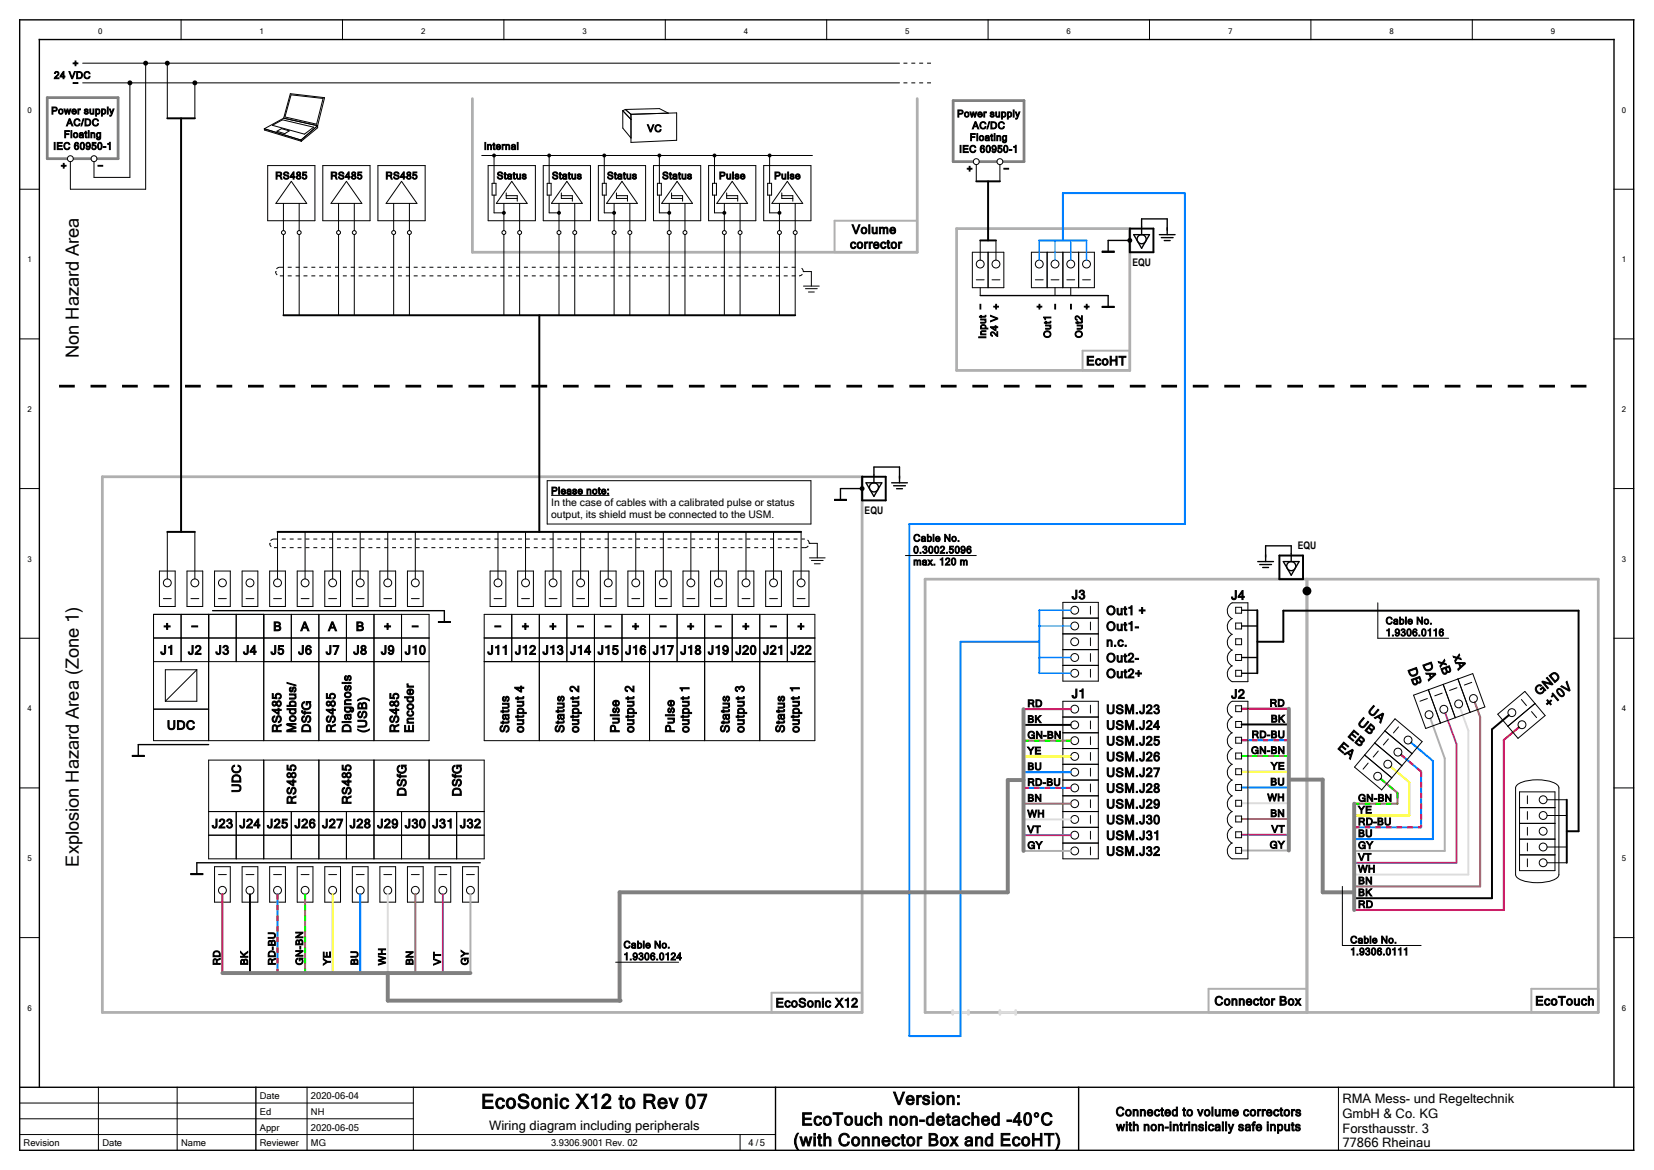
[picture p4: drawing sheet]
<svg xmlns="http://www.w3.org/2000/svg" width="420mm" height="297mm" viewBox="0 0 420 297" stroke-linecap="round" stroke-linejoin="round" font-family="sans-serif">
<g fill="none" stroke="#000" stroke-width=".25">
<path d="M21 16h207.5M37 16v32h-19.1v-7M42.5 16v14M46 5v5M87 5v5M128 5v5M169 5v5M210 5v5M251 5v5M292 5v5M333 5v5M374 5v5"/>
<path d="M21 21h207.5M33 21v24h-9.1v-4M49.5 21v9M67.1 32.7l9.4 2.9M67.1 32.7l.1 .3 9.3 2.9M69.2 31.8l2.6-1.4 7.9 1.9-2.4 1.8zM70.3 33.3l1.2-.6 2 .5-1.2 .7zM72.1 30l-5 2.7M72.1 30l1.7-6.2 8.6 1-1.7 7.1M72.1 30l8.6 1.9M73.9 24.1l8.2 .9-1.7 6.5-8-1.8zM76.5 35.6v.3"/>
<path d="M80.7 31.9l-4.2 3.7M80.7 31.9v.5l-4.2 3.5M122.4 39.5h84M125.5 39.5v7M139.5 39.5v7M153.5 39.5v7M158.2 28.1v4.4l2.1 2.6v-4.8M158.2 28.1l2.1 2.2M158.9 27.8l-.7 .3M158.9 27.8l1.4 1.2M158.9 27.8l8.6-.2 2.3 1.1M160.3 29l11.6-.3v6.9l-11.6 .6z"/>
<path d="M160.3 29v1.3M167.5 39.5v7M181.5 39.5v7M195.5 39.5v7M5 48h5M68 42h12v14h-12zM72 51.6v6.9M72 59.5v20.5M74 46l3.9 5.6h-7.8zM76 51.6v6.9M76 59.5v20.5M82 42h12v14h-12z"/>
<path d="M86 51.6v6.9M86 59.5v20.5M88 46l3.9 5.6h-7.8zM90 51.6v6.9M90 59.5v20.5M96 42h12v14h-12zM100 51.6v6.9M100 59.5v20.5M102 46l3.9 5.6h-7.8zM104 51.6v6.9M104 59.5v20.5M124 42h12v14h-12z"/>
<path d="M125 46.5h1v3h-1zM125.5 49.5v4.5h2.5M128 51.6v6.9M128 59.5v20.5M128.6 49v1.4h2.8M128.6 49.7h2.8v1.4M130 46l3.9 5.6h-7.8zM132 51.6v6.9M132 59.5v20.5M138 42h12v14h-12zM139 46.5h1v3h-1zM139.5 49.5v4.5h2.5"/>
<path d="M142 51.6v6.9M142 59.5v20.5M142.6 49v1.4h2.8M142.6 49.7h2.8v1.4M144 46l3.9 5.6h-7.8zM146 51.6v6.9M146 59.5v20.5M152 42h12v14h-12zM153 46.5h1v3h-1zM153.5 49.5v4.5h2.5M156 51.6v6.9M156 59.5v20.5"/>
<path d="M156.6 49v1.4h2.8M156.6 49.7h2.8v1.4M158 46l3.9 5.6h-7.8zM160 51.6v6.9M160 59.5v20.5M166 42h12v14h-12zM167 46.5h1v3h-1zM167.5 49.5v4.5h2.5M170 51.6v6.9M170 59.5v20.5M170.6 49v1.4h2.8M170.6 49.7h2.8v1.4"/>
<path d="M172 46l3.9 5.6h-7.8zM174 51.6v6.9M174 59.5v20.5M180 42h12v14h-12zM181 46.5h1v3h-1zM181.5 49.5v4.5h2.5M184 51.6v6.9M184 59.5v20.5M184.6 49v1.4h2.8M184.6 49.7h2.8v1.4M186 46l3.9 5.6h-7.8zM188 51.6v6.9"/>
<path d="M188 59.5v20.5M194 42h12v14h-12zM195 46.5h1v3h-1zM195.5 49.5v4.5h2.5M198 51.6v6.9M198 59.5v20.5M198.6 49v1.4h2.8M198.6 49.7h2.8v1.4M200 46l3.9 5.6h-7.8zM202 51.6v6.9M202 59.5v20.5M248 41.8v4.2"/>
<path d="M254 41.8v4.2M410 48h5M204.1 68.9h2v3.7M204.1 72.6h4M204.6 73.3h3M205.4 74.1h1.5M247 64h8v9h-8zM248 71h2M249 61v5M249 73v2M251 64v9M252 71h2"/>
<path d="M253 61v5M262 64h16v9h-16zM263 71h2M266 64v9M267 71h2M268 73v2M270 64v9M271 71h2M272 73v2M274 64v9M275 71h2M280 63.8h3v.2h-3z"/>
<path d="M280 77.8h3v.2h-3zM5 86h5M410 86h5M5 124h5M42.5 135v12M49.5 135v12M70.5 135v12M77.5 135v12M84.5 135v12M91.5 135v12M98.5 135v12M105.5 135v12"/>
<path d="M126.5 135v12M133.5 135v12M139 122h67v11h-67zM140 125.8h14.8M140.5 135v12M147.5 135v12M154.5 135v12M161.5 135v12M168.5 135v12M175.5 135v12M182.5 135v12M189.5 135v12"/>
<path d="M196.5 135v12M203.5 135v12M205.6 137.9h2v3.7M212 126.8h3v.2h-3zM410 124h5M39 156h70v32h-70zM40.5 145h4v9h-4zM41.5 152h2M46 156v12M47.5 145h4v9h-4zM48.5 152h2M53 156v32"/>
<path d="M54.5 145h4v9h-4zM55.5 152h2M60 156v12M61.5 145h4v9h-4zM62.5 152h2M67 156v32M68.5 145h4v9h-4zM69.5 152h2M74 156v12M75.5 145h4v9h-4zM76.5 152h2M81 156v32"/>
<path d="M82.5 145h4v9h-4zM83.5 152h2M88 156v12M89.5 145h4v9h-4zM90.5 152h2M95 156v32M96.5 145h4v9h-4zM97.5 152h2M102 156v12M103.5 145h4v9h-4zM104.5 152h2M111.4 157.8h3v.2h-3z"/>
<path d="M123 156h84v32h-84zM124.5 145h4v9h-4zM125.5 152h2M130 156v12M131.5 145h4v9h-4zM132.5 152h2M137 156v32M138.5 145h4v9h-4zM139.5 152h2M144 156v12M145.5 145h4v9h-4zM146.5 152h2"/>
<path d="M151 156v32M152.5 145h4v9h-4zM153.5 152h2M158 156v12M159.5 145h4v9h-4zM160.5 152h2M165 156v32M166.5 145h4v9h-4zM167.5 152h2M172 156v12M173.5 145h4v9h-4zM174.5 152h2"/>
<path d="M179 156v32M180.5 145h4v9h-4zM181.5 152h2M186 156v12M187.5 145h4v9h-4zM188.5 152h2M193 156v32M194.5 145h4v9h-4zM195.5 152h2M200 156v12M201.5 145h4v9h-4zM202.5 152h2"/>
<path d="M205.6 141.6h4M206.1 142.3h3M206.9 143.1h1.5M230 141h18M270 152.9h9v20h-9zM270 156.9h9M277 153.9v2M277 157.9v2M312.5 153.4l.5-.4h4v20.1h-4a2.23 2.23 0 0 1-1.2-2 2.23 2.23 0 0 1 1.2-2 2.23 2.23 0 0 1-1.2-2 2.23 2.23 0 0 1 1.2-2 2.23 2.23 0 0 1-1.2-2 2.23 2.23 0 0 1 1.2-2 2.23 2.23 0 0 1-1.2-2 2.23 2.23 0 0 1 1.2-2 2.25 2.25 0 0 1-.5-3.7zM313.9 154.2h1.5v1.5h-1.5zM313.9 158.2h1.5v1.5h-1.5zM350 153v9h18"/>
<path d="M5 162h5M39 162h70M39 168h70M50 170l-8 8M50 170v8h-8M50 170h-8v8M123 162h84M123 168h84M270 178h9v40h-9zM270 164.9h9M270 160.9h9M270 168.9h9"/>
<path d="M277 161.9v2M277 165.9v2M277 169.9v2M277 179v2M313.9 162.2h1.5v1.5h-1.5zM313.9 166.2h1.5v1.5h-1.5zM313.9 170.2h1.5v1.5h-1.5zM313.9 179.2h1.5v1.5h-1.5zM359.1 176.5l15-5.5 3.1 8.5-15 5.4zM362.6 177.3l-1.9 .7M362.8 175.1l3.1 8.5M366.3 176l-1.8 .7"/>
<path d="M366.6 173.8l3.1 8.4M370.1 174.6l-1.9 .7M370.4 172.4l3 8.4M373.9 173.2l-1.9 .7M386.5 177.6l1.3 1.5M389.9 178.6l-6.9 5.8M410 162h5M33.6 191.8h3v.2h-3zM39 180h14M53 193h70v25h-70zM67 193v25M81 193v25"/>
<path d="M95 193v25M109 193v25M270 182h9M270 190h9M270 186h9M270 194h9M270 198h9M277 183v2M277 187v2M277 191v2M277 195v2M277 199v2"/>
<path d="M313 182.1a2.25 2.25 0 0 1-1.2-2 2.25 2.25 0 0 1 1.2-2.1h4v40h-4a2.25 2.25 0 0 1-1.2-2 2.25 2.25 0 0 1 1.2-2M313 182a2.25 2.25 0 0 0-1.2 2.1 2.25 2.25 0 0 0 1.2 2M313 186a2.25 2.25 0 0 0-1.2 2.1 2.25 2.25 0 0 0 1.2 2M313 190a2.25 2.25 0 0 0-1.2 2.1 2.25 2.25 0 0 0 1.2 2M313 194a2.25 2.25 0 0 0-1.2 2.1 2.25 2.25 0 0 0 1.2 2M313 198a2.25 2.25 0 0 0-1.2 2.1 2.25 2.25 0 0 0 1.2 2M313.9 183.2h1.5v1.5h-1.5zM313.9 187.2h1.5v1.5h-1.5zM313.9 191.2h1.5v1.5h-1.5zM313.9 195.2h1.5v1.5h-1.5zM313.9 199.2h1.5v1.5h-1.5zM346.7 191.7l6.9 5.8"/>
<path d="M347.5 193.7l-1.2 1.6M349.2 188.6l6.9 5.8M350.1 190.7l-1.3 1.5M351.8 185.6l6.9 5.7M352.7 187.6l-1.3 1.5M354.4 182.5l6.9 5.8-10.3 12.2-6.9-5.7zM355.3 184.5l-1.3 1.6M380.5 181.3l6.9-5.8 5.1 6.2-6.9 5.8zM385.4 199.2a10.8 10.8 0 0 1 10.2 0l.4 .8v22a2.01 2.01 0 0 1-1.6 1.5 11.3 11.3 0 0 1-9-.7l-.4-.8v-22zM389 180.7l1.3 1.5M5 200h5M53 212h70"/>
<path d="M53 206h70M60 206v12M74 206v12M88 206v12M102 206v12M116 206v12M270 206h9M270 202h9M270 210h9M270 214h9M277 203v2M277 207v2"/>
<path d="M277 211v2M277 215v2M313 202a2.25 2.25 0 0 0-1.2 2.1 2.25 2.25 0 0 0 1.2 2M313 206a2.25 2.25 0 0 0-1.2 2.1 2.25 2.25 0 0 0 1.2 2M313 210a2.25 2.25 0 0 0-1.2 2.1 2.25 2.25 0 0 0 1.2 2M313.9 203.2h1.5v1.5h-1.5zM313.9 207.2h1.5v1.5h-1.5zM313.9 211.2h1.5v1.5h-1.5zM313.9 215.2h1.5v1.5h-1.5zM386 205h9M386 201h9v20h-9zM386 213h9"/>
<path d="M386 209h9M386 217h9M388 202v2M388 206v2M388 210v2M388 214v2M388 218v2M393 215h5M393 203h5M393 207h5M393 219h5M410 200h5"/>
<path d="M5 238h5M48.5 221.8h3v.2h-3zM54.5 220h4v9h-4zM55.5 222h2M61.5 220h4v9h-4zM62.5 222h2M68.5 220h4v9h-4zM69.5 222h2M75.5 220h4v9h-4zM76.5 222h2M82.5 220h4v9h-4zM83.5 222h2"/>
<path d="M89.5 220h4v9h-4zM90.5 222h2M96.5 220h4v9h-4zM97.5 222h2M103.5 220h4v9h-4zM104.5 222h2M110.5 220h4v9h-4zM111.5 222h2M117.5 220h4v9h-4zM118.5 222h2M341 225v15h20M410 238h5"/>
<path d="M25 276v16M45 276v16M78 276v16M105 276v16M340 276v16M5 280h100M5 288h192M5 284h100M188 288v4"/>
<circle cx="17.9" cy="40.3" r=".75"/>
<circle cx="23.9" cy="40.3" r=".75"/>
<circle cx="72" cy="59" r=".5"/>
<circle cx="76" cy="59" r=".5"/>
<circle cx="86" cy="59" r=".5"/>
<circle cx="90" cy="59" r=".5"/>
<circle cx="100" cy="59" r=".5"/>
<circle cx="104" cy="59" r=".5"/>
<circle cx="128" cy="59" r=".5"/>
<circle cx="132" cy="59" r=".5"/>
<circle cx="142" cy="59" r=".5"/>
<circle cx="146" cy="59" r=".5"/>
<circle cx="156" cy="59" r=".5"/>
<circle cx="160" cy="59" r=".5"/>
<circle cx="170" cy="59" r=".5"/>
<circle cx="174" cy="59" r=".5"/>
<circle cx="184" cy="59" r=".5"/>
<circle cx="188" cy="59" r=".5"/>
<circle cx="198" cy="59" r=".5"/>
<circle cx="202" cy="59" r=".5"/>
<circle cx="248" cy="41" r=".75"/>
<circle cx="254" cy="41" r=".75"/>
<circle cx="249" cy="67" r="1"/>
<circle cx="253" cy="67" r="1"/>
<circle cx="264" cy="67" r="1"/>
<circle cx="268" cy="67" r="1"/>
<circle cx="272" cy="67" r="1"/>
<circle cx="276" cy="67" r="1"/>
<circle cx="42.5" cy="148" r="1"/>
<circle cx="49.5" cy="148" r="1"/>
<circle cx="56.5" cy="148" r="1"/>
<circle cx="63.5" cy="148" r="1"/>
<circle cx="70.5" cy="148" r="1"/>
<circle cx="77.5" cy="148" r="1"/>
<circle cx="84.5" cy="148" r="1"/>
<circle cx="91.5" cy="148" r="1"/>
<circle cx="98.5" cy="148" r="1"/>
<circle cx="105.5" cy="148" r="1"/>
<circle cx="126.5" cy="148" r="1"/>
<circle cx="133.5" cy="148" r="1"/>
<circle cx="140.5" cy="148" r="1"/>
<circle cx="147.5" cy="148" r="1"/>
<circle cx="154.5" cy="148" r="1"/>
<circle cx="161.5" cy="148" r="1"/>
<circle cx="168.5" cy="148" r="1"/>
<circle cx="175.5" cy="148" r="1"/>
<circle cx="182.5" cy="148" r="1"/>
<circle cx="189.5" cy="148" r="1"/>
<circle cx="196.5" cy="148" r="1"/>
<circle cx="203.5" cy="148" r="1"/>
<circle cx="273" cy="158.9" r="1"/>
<circle cx="273" cy="154.9" r="1"/>
<circle cx="273" cy="166.9" r="1"/>
<circle cx="273" cy="170.9" r="1"/>
<circle cx="273" cy="162.9" r="1"/>
<circle cx="370.5" cy="178.7" r="1"/>
<circle cx="374.3" cy="177.3" r="1"/>
<circle cx="273" cy="184" r="1"/>
<circle cx="273" cy="196" r="1"/>
<circle cx="273" cy="188" r="1"/>
<circle cx="273" cy="180" r="1"/>
<circle cx="273" cy="192" r="1"/>
<circle cx="350" cy="197.1" r="1"/>
<circle cx="352.5" cy="194" r="1"/>
<circle cx="355.1" cy="190.9" r="1"/>
<circle cx="357.7" cy="187.9" r="1"/>
<circle cx="363" cy="181.4" r="1"/>
<circle cx="366.8" cy="180.1" r="1"/>
<circle cx="384.1" cy="180.9" r="1"/>
<circle cx="386.6" cy="184" r="1"/>
<circle cx="273" cy="212" r="1"/>
<circle cx="273" cy="204" r="1"/>
<circle cx="273" cy="216" r="1"/>
<circle cx="273" cy="208" r="1"/>
<circle cx="273" cy="200" r="1"/>
<circle cx="392" cy="215" r="1"/>
<circle cx="392" cy="207" r="1"/>
<circle cx="392" cy="219" r="1"/>
<circle cx="392" cy="211" r="1"/>
<circle cx="392" cy="203" r="1"/>
<circle cx="56.5" cy="226" r="1"/>
<circle cx="63.5" cy="226" r="1"/>
<circle cx="70.5" cy="226" r="1"/>
<circle cx="77.5" cy="226" r="1"/>
<circle cx="84.5" cy="226" r="1"/>
<circle cx="91.5" cy="226" r="1"/>
<circle cx="98.5" cy="226" r="1"/>
<circle cx="105.5" cy="226" r="1"/>
<circle cx="112.5" cy="226" r="1"/>
<circle cx="119.5" cy="226" r="1"/>
</g>
<g fill="none" stroke="#000" stroke-width=".35">
<path d="M5 5h410v287h-410zM288 59.6h4l-2 3.4zM290 59.6v-4h6.5v4M294.5 59.6h4M249 75h32.5v2.8M287 61h-5.5v2.8M295 60.3h3M295.7 61.1h1.5M219 124h-5.5v2.8M220 122.6h4l-2 3.4zM222 122.6v-4h6.5v4M226.5 122.6h4"/>
<path d="M227 123.3h3M227.8 124.1h1.5M54 155h58.9v2.8M315.4 154.9h4M315.4 158.9h4M319.5 142.6h4M320 143.3h3M320.8 144.1h1.5M321.5 142.6v-4h6.5v4M326 142.6h4l-2 3.4zM315.4 166.9h4M315.4 170.9h4"/>
<path d="M53 189h-17.9v2.8M122 219h-72v2.8M5 276h410M10 276v-266h400v266M65 276v16M197 276v16M274 276v16"/>
<circle cx="290" cy="60.7" r="1.15"/>
<circle cx="222" cy="123.7" r="1.15"/>
<circle cx="328" cy="143.7" r="1.15"/>
</g>
<path d="M120 25v39h113v-39M243 58h44v36h-44zM26 121h193v136h-193zM235 147h171v110h-171zM332 147v110" fill="none" stroke="#afafaf" stroke-width=".7"/>
<path d="M212 56h21v8h-21zM275 89h12v5h-12zM363.4 182.4l3.6 10.1v23.5h-23M260 216h12M315.4 215.9h12M119.5 227v20M196 252h23v5h-23zM307 251h25v6h-25zM389 251h17v6h-17z" fill="none" stroke="#afafaf" stroke-width=".5"/>
<path d="M374.6 178.3l1.4 3.7v43h-32M260 188h12M315.4 191.9h12M350.8 197.8l4.2 3.5v2.7h-11M260 204h12M315.4 207.9h12M77.5 227v20M105.5 227v20" fill="none" stroke="#a55252" stroke-width=".5"/>
<path d="M370.9 179.6l2.1 5.9v36.5h-29M260 208h12M315.4 203.9h12M98.5 227v20" fill="none" stroke="#dcdcdc" stroke-width=".5"/>
<path d="M367.1 181l2.9 7.9v30.1h-26M260 212h12M315.4 211.9h12M112.5 227v20" fill="none" stroke="#bf00ff" stroke-width=".5"/>
<path d="M264 61h12M270 61v-12h31v84h-70v130h13v-100.1h20M264 154.9v16M260 196h12M315.4 199.9h12M315.4 187.9h12M355.9 191.6l5.1 4.3v14.1h-17M358.4 188.5l5.6 4.7v19.8h-20M260 200h12M70.5 227v20M91.5 227v20" fill="none" stroke="#007fff" stroke-width=".5"/>
<g fill="none" stroke="#000" stroke-width=".5">
<path d="M42.5 30h7M46 30v105M248 46h6M251 46v15M287 58h6v6h-6zM249 61h4M72 80h130M137 80v55M42.5 135h7M70.5 135h133M219 121h6v6h-6zM319.4 154.9v16"/>
<path d="M325 141h6v6h-6zM319.4 162.9h6.6v-7.9h75v56h-3M260 184h12M315.4 183.9h12M383.3 181.6l-4.3 3.6v42.8h-35M398 203v16M63.5 227v20"/>
</g>
<path d="M315.4 179.9h12M260 180h12M385.9 184.6l-3.9 3.3v43.1h-38M56.5 227v20" fill="none" stroke="#f00" stroke-width=".5"/>
<path d="M260 192h12M315.4 195.9h12M353.3 194.7l4.7 3.9v8.4h-14M84.5 227v20" fill="none" stroke="#ff0" stroke-width=".5"/>
<path d="M260 188h12M315.4 191.9h12M350.8 197.8l4.2 3.5M344 204h11M355 201.3v2.7M77.5 227v20" fill="none" stroke="#0f0" stroke-width=".5" stroke-dasharray="1.4 1.4" stroke-linecap="butt"/>
<path d="M315.4 187.9h12M355.9 191.6l5.1 4.3M361 195.9v14.1M260 200h12M344 210h17M70.5 227v20" fill="none" stroke="#f00" stroke-width=".5" stroke-dasharray="1.4 1.4" stroke-linecap="butt"/>
<path d="M327.4 179.9v36M260 198h-4v28.5M260 180v36M327.4 197.9h8.6v28.6h8M344 204v27M98.5 247v7h58.9" fill="none" stroke="#808080" stroke-width="1"/>
<path d="M15 98h390" fill="none" stroke="#000" stroke-width=".7" stroke-dasharray="4 4" stroke-linecap="butt"/>
<path d="M280 77.8h3v.2h-3zM280 63.8h3v.2h-3zM212 126.8h3v.2h-3zM111.4 157.8h3v.2h-3zM33.6 191.8h3v.2h-3zM48.5 221.8h3v.2h-3z" fill="#000" stroke="#000" stroke-width=".25"/>
<g fill="#000">
<circle cx="37" cy="16" r=".63"/>
<circle cx="42.5" cy="16" r=".63"/>
<circle cx="33" cy="21" r=".63"/>
<circle cx="49.5" cy="21" r=".63"/>
<circle cx="125.5" cy="39.5" r=".5"/>
<circle cx="139.5" cy="39.5" r=".5"/>
<circle cx="153.5" cy="39.5" r=".5"/>
<circle cx="167.5" cy="39.5" r=".5"/>
<circle cx="181.5" cy="39.5" r=".5"/>
<circle cx="195.5" cy="39.5" r=".5"/>
<circle cx="128" cy="54" r=".5"/>
<circle cx="142" cy="54" r=".5"/>
<circle cx="156" cy="54" r=".5"/>
<circle cx="170" cy="54" r=".5"/>
<circle cx="184" cy="54" r=".5"/>
<circle cx="198" cy="54" r=".5"/>
<circle cx="287" cy="61" r=".63"/>
<circle cx="219" cy="124" r=".63"/>
<circle cx="332" cy="150" r="1.13"/>
</g>
<path d="M16.9 40.3h-4.9v-15.5h18v15.5h-5.2M18.8 40.3h4.1M247 41h-4.9v-15.5h18v15.5h-5.1M248.9 41h4.1" fill="none" stroke="#808080" stroke-width=".7"/>
<g fill="none" stroke="#000" stroke-width=".25" stroke-dasharray="1 1" stroke-linecap="butt">
<path d="M229.5 16h7M229.5 21h7M70 68.9a1.09 1.09 0 0 0 1.1 1.1M71.1 70h131.9M71.1 67.9h131.9M71.1 67.9a1.09 1.09 0 0 0-1.1 1M203 70a1.09 1.09 0 0 0 1.1-1.1M204.1 68.9a1.09 1.09 0 0 0-1.1-1M68.5 137.9a1.09 1.09 0 0 0 1.1 1.1M69.6 139h134.9M69.6 136.9h134.9M69.6 136.9a1.09 1.09 0 0 0-1.1 1"/>
<path d="M204.5 139a1.09 1.09 0 0 0 1.1-1.1M205.6 137.9a1.09 1.09 0 0 0-1.1-1"/>
</g>
<path d="M242 256.5v1M242 257h4M246 256.5v1M254 257h4M254 256.5v1M258 256.5v1" fill="none" stroke="#dcdcdc" stroke-width=".7"/>
<path d="M264 61v5M268 61v5M272 61v5M276 61v5M264 158.9h8M264 154.9h8M264 166.9h8M264 170.9h8" fill="none" stroke="#007fff" stroke-width=".35"/>
<circle cx="157.4" cy="254" r=".5" fill="#808080"/>
<path d="M256 226.5h-98.6v27.5M56.5 247h63" fill="none" stroke="#808080" stroke-width="1"/>
<path d="M156.4 244.3h16" fill="none" stroke="#000" stroke-width=".25"/>
<text font-size="5.1" x="122.3" y="281.4">EcoSonic X12 to Rev 07</text>
<g font-size="4.6">
<text x="20" y="90.9" transform="rotate(-90 20 90.9)">Non Hazard Area</text>
<text x="20" y="220" transform="rotate(-90 20 220)">Explosion Hazard Area (Zone 1)</text>
</g>
<g font-size="4.4">
<text x="226.9" y="280.4">Version:</text>
<text x="203.5" y="285.7">EcoTouch non-detached -40°C</text>
<text x="201.5" y="290.9">(with Connector Box and EcoHT)</text>
</g>
<g font-size="3.3">
<text x="341" y="280">RMA Mess- und Regeltechnik</text>
<text x="124.2" y="286.8">Wiring diagram including peripherals</text>
<text x="341" y="283.8">GmbH &amp; Co. KG</text>
<text x="341" y="287.5">Forsthausstr. 3</text>
<text x="341" y="291.3">77866 Rheinau</text>
</g>
<g font-size="3.2">
<text x="216.4" y="59.3">Volume</text>
<text x="215.9" y="63.1">corrector</text>
<text x="275.9" y="92.7">EcoHT</text>
<text x="272.2" y="152.1">J3</text>
<text x="312.7" y="152.2">J4</text>
<text x="41.5" y="160.2">+</text>
<text x="48.5" y="160.2">−</text>
<text x="69.4" y="160.2">B</text>
<text x="76.4" y="160.2">A</text>
<text x="83.4" y="160.2">A</text>
<text x="90.4" y="160.2">B</text>
<text x="97.5" y="160.2">+</text>
<text x="104.5" y="160.2">−</text>
<text x="125.5" y="160.2">−</text>
<text x="132.5" y="160.2">+</text>
<text x="139.5" y="160.2">+</text>
<text x="146.5" y="160.2">−</text>
<text x="153.5" y="160.2">−</text>
<text x="160.5" y="160.2">+</text>
<text x="167.5" y="160.2">−</text>
<text x="174.5" y="160.2">+</text>
<text x="181.5" y="160.2">−</text>
<text x="188.5" y="160.2">+</text>
<text x="195.5" y="160.2">−</text>
<text x="202.5" y="160.2">+</text>
<text x="281" y="156.1">Out1 +</text>
<text x="281" y="160.1">Out1-</text>
<text x="40.7" y="166.2">J1</text>
<text x="47.7" y="166.2">J2</text>
<text x="54.7" y="166.2">J3</text>
<text x="61.7" y="166.2">J4</text>
<text x="68.7" y="166.2">J5</text>
<text x="75.7" y="166.2">J6</text>
<text x="82.7" y="166.2">J7</text>
<text x="89.7" y="166.2">J8</text>
<text x="96.7" y="166.2">J9</text>
<text x="102.8" y="166.2">J10</text>
<text x="123.8" y="166.2">J11</text>
<text x="130.8" y="166.2">J12</text>
<text x="137.8" y="166.2">J13</text>
<text x="144.8" y="166.2">J14</text>
<text x="151.8" y="166.2">J15</text>
<text x="158.8" y="166.2">J16</text>
<text x="165.8" y="166.2">J17</text>
<text x="172.8" y="166.2">J18</text>
<text x="179.8" y="166.2">J19</text>
<text x="186.8" y="166.2">J20</text>
<text x="193.8" y="166.2">J21</text>
<text x="200.8" y="166.2">J22</text>
<text x="281" y="164.1">n.c.</text>
<text x="365.4" y="167.9" transform="rotate(70 365.4 167.9)">xB</text>
<text x="369.1" y="166.6" transform="rotate(70 369.1 166.6)">xA</text>
<text x="281" y="168.1">Out2-</text>
<text x="281" y="172.1">Out2+</text>
<text x="357.6" y="170" transform="rotate(70 357.6 170)">DB</text>
<text x="361.4" y="168.6" transform="rotate(70 361.4 168.6)">DA</text>
<text x="272.2" y="177.2">J1</text>
<text x="312.7" y="177.3">J2</text>
<text x="390.9" y="176.7" transform="rotate(-40 390.9 176.7)">GND</text>
<text x="393.5" y="179.8" transform="rotate(-40 393.5 179.8)">+10V</text>
<text x="42.4" y="185.2">UDC</text>
<text x="281" y="181.2">USM.J23</text>
<text x="281" y="185.2">USM.J24</text>
<text x="344.7" y="183.7" transform="rotate(40 344.7 183.7)">UB</text>
<text x="347.3" y="180.7" transform="rotate(40 347.3 180.7)">UA</text>
<text x="71.4" y="186" transform="rotate(-90 71.4 186)">RS485</text>
<text x="75.2" y="186" transform="rotate(-90 75.2 186)">Modbus/</text>
<text x="78.9" y="186" transform="rotate(-90 78.9 186)">DSfG</text>
<text x="85.2" y="186" transform="rotate(-90 85.2 186)">RS485</text>
<text x="89.2" y="186" transform="rotate(-90 89.2 186)">Diagnosis</text>
<text x="93.2" y="186" transform="rotate(-90 93.2 186)">(USB)</text>
<text x="101.3" y="186" transform="rotate(-90 101.3 186)">RS485</text>
<text x="105.1" y="186" transform="rotate(-90 105.1 186)">Encoder</text>
<text x="129.3" y="186" transform="rotate(-90 129.3 186)">Status</text>
<text x="133.1" y="186" transform="rotate(-90 133.1 186)">output 4</text>
<text x="143.3" y="186" transform="rotate(-90 143.3 186)">Status</text>
<text x="147.1" y="186" transform="rotate(-90 147.1 186)">output 2</text>
<text x="157.3" y="186" transform="rotate(-90 157.3 186)">Pulse</text>
<text x="161.1" y="186" transform="rotate(-90 161.1 186)">output 2</text>
<text x="171.3" y="186" transform="rotate(-90 171.3 186)">Pulse</text>
<text x="175.1" y="186" transform="rotate(-90 175.1 186)">output 1</text>
<text x="185.3" y="186" transform="rotate(-90 185.3 186)">Status</text>
<text x="189.1" y="186" transform="rotate(-90 189.1 186)">output 3</text>
<text x="199.3" y="186" transform="rotate(-90 199.3 186)">Status</text>
<text x="203.1" y="186" transform="rotate(-90 203.1 186)">output 1</text>
<text x="281" y="189.2">USM.J25</text>
<text x="339.7" y="190" transform="rotate(40 339.7 190)">EA</text>
<text x="342.2" y="186.9" transform="rotate(40 342.2 186.9)">EB</text>
<text x="281" y="193.2">USM.J26</text>
<text x="281" y="197.2">USM.J27</text>
<text x="61.2" y="201.2" transform="rotate(-90 61.2 201.2)">UDC</text>
<text x="103.2" y="202.2" transform="rotate(-90 103.2 202.2)">DSfG</text>
<text x="117.2" y="202.2" transform="rotate(-90 117.2 202.2)">DSfG</text>
<text x="281" y="201.2">USM.J28</text>
<text x="75.2" y="204.2" transform="rotate(-90 75.2 204.2)">RS485</text>
<text x="89.2" y="204.2" transform="rotate(-90 89.2 204.2)">RS485</text>
<text x="281" y="205.2">USM.J29</text>
<text x="281" y="209.2">USM.J30</text>
<text x="53.8" y="210.2">J23</text>
<text x="60.8" y="210.2">J24</text>
<text x="67.8" y="210.2">J25</text>
<text x="74.8" y="210.2">J26</text>
<text x="81.8" y="210.2">J27</text>
<text x="88.8" y="210.2">J28</text>
<text x="95.8" y="210.2">J29</text>
<text x="102.8" y="210.2">J30</text>
<text x="109.8" y="210.2">J31</text>
<text x="116.8" y="210.2">J32</text>
<text x="281" y="213.2">USM.J31</text>
<text x="281" y="217.2">USM.J32</text>
<text x="197.1" y="255.7">EcoSonic X12</text>
<text x="308.5" y="255.2">Connector Box</text>
<text x="390" y="255.2">EcoTouch</text>
<text x="283.4" y="283.3">Connected to volume correctors</text>
<text x="283.6" y="287.1">with non-intrinsically safe inputs</text>
</g>
<g font-size="2.6">
<text x="287.6" y="67.5">EQU</text>
<text x="140" y="128.5">In the case of cables with a calibrated pulse or status</text>
<text x="140" y="131.5">output, its shield must be connected to the USM.</text>
<text x="219.6" y="130.5">EQU</text>
<text x="329.6" y="139.5">EQU</text>
</g>
<g font-size="2.5">
<text x="18.4" y="17">+</text>
<text x="13.7" y="20">24 VDC</text>
<text x="18.4" y="22">−</text>
<text x="13" y="29">Power supply</text>
<text x="243.1" y="29.7">Power supply</text>
<text x="16.2" y="35">Floating</text>
<text x="16.9" y="32">AC/DC</text>
<text x="164.4" y="33.5">VC</text>
<text x="246.4" y="35.7">Floating</text>
<text x="247" y="32.7">AC/DC</text>
<text x="13.5" y="38">IEC 60950-1</text>
<text x="123" y="38">internal</text>
<text x="243.7" y="38.7">IEC 60950-1</text>
<text x="15.4" y="43">+</text>
<text x="24.8" y="43">−</text>
<text x="69.9" y="45.5">RS485</text>
<text x="83.9" y="45.5">RS485</text>
<text x="97.9" y="45.5">RS485</text>
<text x="126.2" y="45.5">Status</text>
<text x="140.2" y="45.5">Status</text>
<text x="154.2" y="45.5">Status</text>
<text x="168.2" y="45.5">Status</text>
<text x="182.7" y="45.5">Pulse</text>
<text x="196.7" y="45.5">Pulse</text>
<text x="245.6" y="43.7">+</text>
<text x="254.9" y="43.7">−</text>
<text x="264.9" y="78.6" transform="rotate(-90 264.9 78.6)">+</text>
<text x="268.9" y="78.6" transform="rotate(-90 268.9 78.6)">−</text>
<text x="272.9" y="78.6" transform="rotate(-90 272.9 78.6)">−</text>
<text x="276.9" y="78.6" transform="rotate(-90 276.9 78.6)">+</text>
<text x="250.4" y="86" transform="rotate(-90 250.4 86)">Input −</text>
<text x="253.4" y="85.5" transform="rotate(-90 253.4 85.5)">24 V +</text>
<text x="266.9" y="85.8" transform="rotate(-90 266.9 85.8)">Out1</text>
<text x="274.9" y="85.8" transform="rotate(-90 274.9 85.8)">Out2</text>
<text x="140" y="125.5">Please note:</text>
<text x="232" y="137.5">Cable No.</text>
<text x="232" y="143.5">max. 120 m</text>
<text x="232" y="140.5">0.3002.5096</text>
<text x="352" y="161.5">1.9306.0116</text>
<text x="352" y="158.5">Cable No.</text>
<text x="261" y="179.5">RD</text>
<text x="322.6" y="179.4">RD</text>
<text x="261" y="183.5">BK</text>
<text x="322.8" y="183.4">BK</text>
<text x="261" y="191.5">YE</text>
<text x="261" y="187.5">GN-BN</text>
<text x="317.8" y="191.4">GN-BN</text>
<text x="318" y="187.4">RD-BU</text>
<text x="261" y="195.5">BU</text>
<text x="322.8" y="195.4">YE</text>
<text x="261" y="203.5">BN</text>
<text x="261" y="199.5">RD-BU</text>
<text x="322" y="203.4">WH</text>
<text x="322.7" y="199.4">BU</text>
<text x="345" y="203.5">GN-BN</text>
<text x="261" y="207.5">WH</text>
<text x="322.7" y="207.4">BN</text>
<text x="345" y="209.5">RD-BU</text>
<text x="345" y="206.5">YE</text>
<text x="261" y="211.5">VT</text>
<text x="261" y="215.5">GY</text>
<text x="322.5" y="215.4">GY</text>
<text x="323" y="211.4">VT</text>
<text x="345" y="212.5">BU</text>
<text x="345" y="215.5">GY</text>
<text x="345" y="221.5">WH</text>
<text x="345" y="218.5">VT</text>
<text x="345" y="224.5">BN</text>
<text x="345" y="227.5">BK</text>
<text x="345" y="230.5">RD</text>
<text x="343" y="239.5">Cable No.</text>
<text x="55.9" y="245" transform="rotate(-90 55.9 245)">RD</text>
<text x="62.9" y="245" transform="rotate(-90 62.9 245)">BK</text>
<text x="69.9" y="245" transform="rotate(-90 69.9 245)">RD-BU</text>
<text x="76.9" y="245" transform="rotate(-90 76.9 245)">GN-BN</text>
<text x="83.9" y="245" transform="rotate(-90 83.9 245)">YE</text>
<text x="90.9" y="245" transform="rotate(-90 90.9 245)">BU</text>
<text x="97.9" y="245" transform="rotate(-90 97.9 245)">WH</text>
<text x="104.9" y="245" transform="rotate(-90 104.9 245)">BN</text>
<text x="111.9" y="245" transform="rotate(-90 111.9 245)">VT</text>
<text x="118.9" y="245" transform="rotate(-90 118.9 245)">GY</text>
<text x="158.4" y="243.7">1.9306.0124</text>
<text x="158.4" y="240.7">Cable No.</text>
<text x="343" y="242.5">1.9306.0111</text>
</g>
<g font-size="2.4">
<text x="66" y="279">Date</text>
<text x="79" y="279">2020-06-04</text>
<text x="66" y="283">Ed</text>
<text x="66" y="287">Appr</text>
<text x="79" y="287">2020-06-05</text>
<text x="79" y="283">NH</text>
<text x="6" y="291">Revision</text>
<text x="26" y="291">Date</text>
<text x="46" y="291">Name</text>
<text x="66" y="291">Reviewer</text>
<text x="79" y="291">MG</text>
<text x="140" y="290.9">3.9306.9001 Rev. 02</text>
<text x="190.2" y="291">4 /5</text>
</g>
<g font-size="2">
<text x="24.9" y="8.6">0</text>
<text x="65.9" y="8.6">1</text>
<text x="106.9" y="8.6">2</text>
<text x="147.9" y="8.6">3</text>
<text x="188.9" y="8.6">4</text>
<text x="229.9" y="8.6">5</text>
<text x="270.9" y="8.6">6</text>
<text x="311.9" y="8.6">7</text>
<text x="352.9" y="8.6">8</text>
<text x="393.9" y="8.6">9</text>
<text x="6.9" y="28.6">0</text>
<text x="411.9" y="28.6">0</text>
<text x="6.9" y="66.6">1</text>
<text x="411.9" y="66.6">1</text>
<text x="6.9" y="104.6">2</text>
<text x="411.9" y="104.6">2</text>
<text x="6.9" y="142.6">3</text>
<text x="411.9" y="142.6">3</text>
<text x="6.9" y="180.6">4</text>
<text x="411.9" y="180.6">4</text>
<text x="6.9" y="218.6">5</text>
<text x="411.9" y="218.6">5</text>
<text x="6.9" y="256.6">6</text>
<text x="411.9" y="256.6">6</text>
</g>
</svg>
